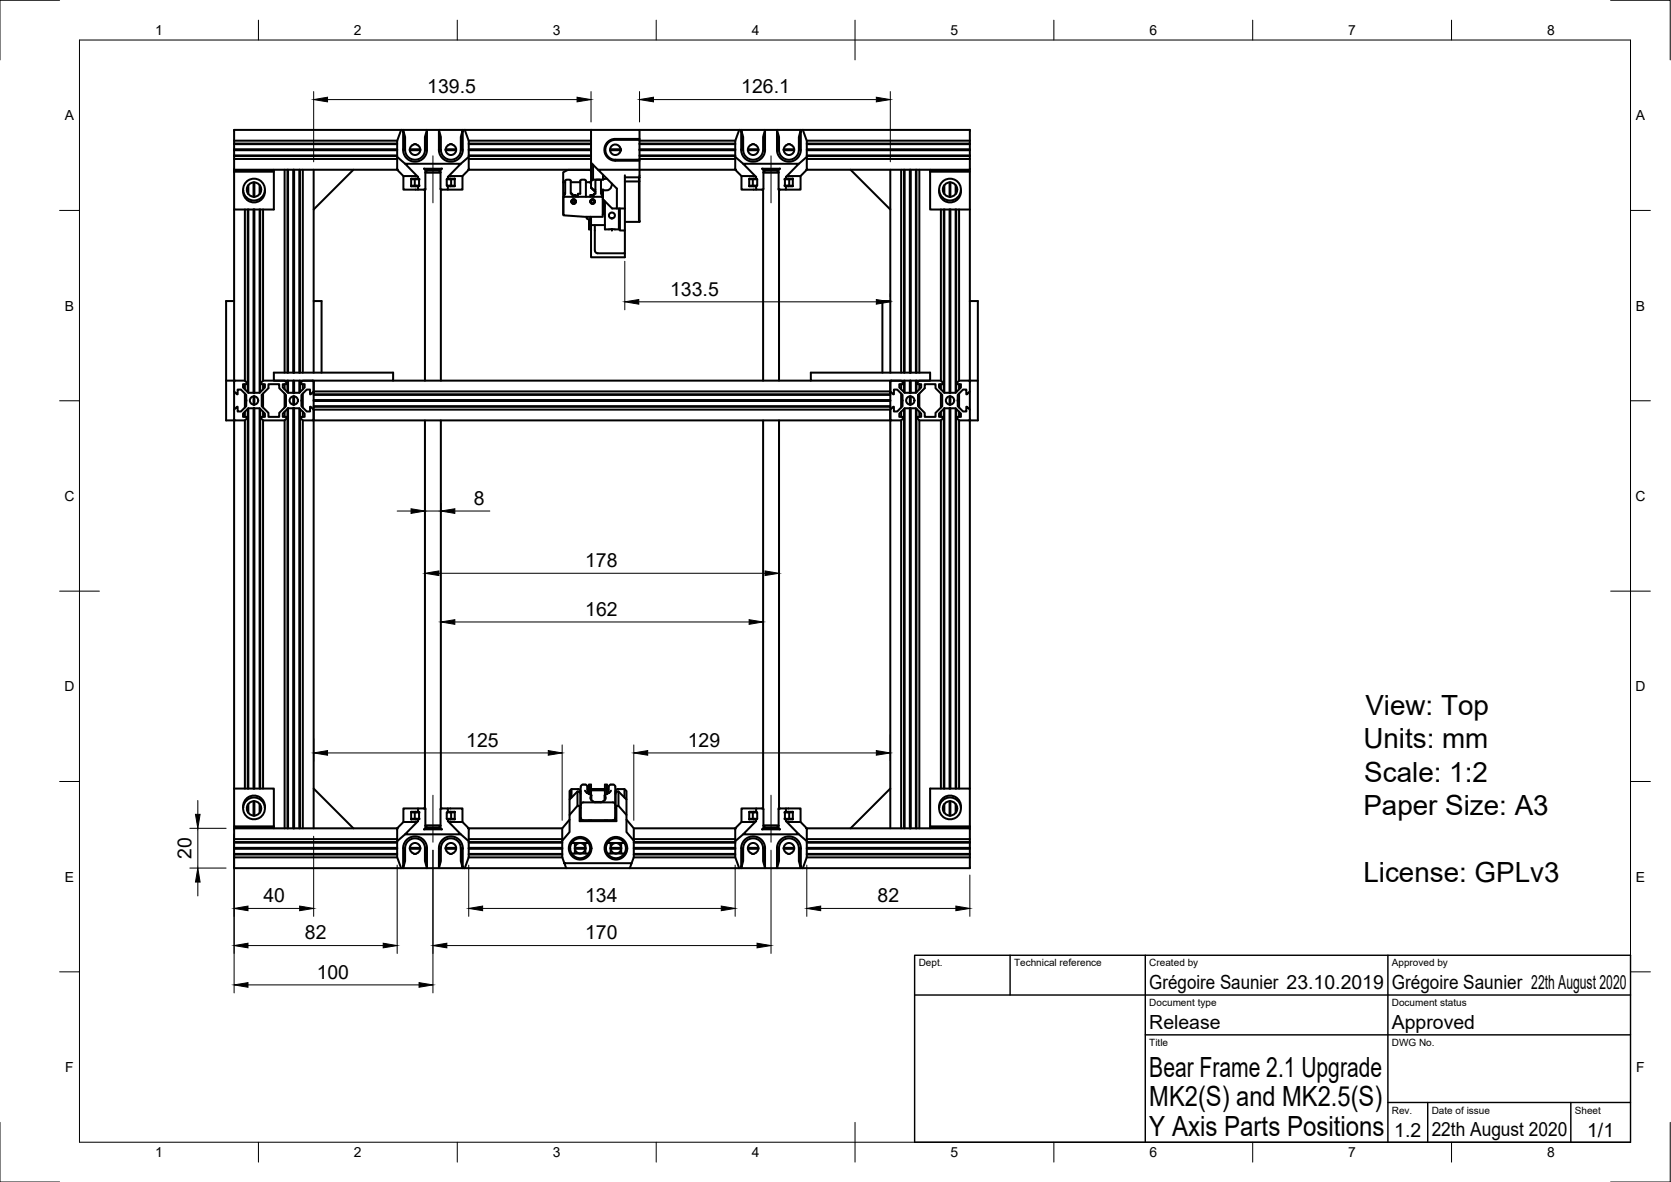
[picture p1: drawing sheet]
<svg xmlns="http://www.w3.org/2000/svg" width="420mm" height="297mm" viewBox="0 0 420 297" stroke-linecap="round" stroke-linejoin="round" font-family="sans-serif">
<!-- layer: Visible -->
<g fill="none" stroke="#000" stroke-width=".51">
<path d="M58.9 36.2v6.5M58.9 39.9h41M58.9 39.2h41M58.9 39.1h41M58.9 37.7h41M58.9 37.6h41M58.9 37.5h41M58.9 36.2h41M58.9 35.4h41M99.9 36.1h-41v.1M99.9 39.4l2 1.8M100.9 32.6h-42v3.5"/>
<path d="M100.9 32.6l-1 2.8 .1 7.2M100.9 32.6h16M101.4 32.6l.5 1.8v3.6a2.49 2.49 0 0 0 2.7 2.1 2.49 2.49 0 0 0 2.2-2.5v-3.2l.6-1.8v5.3l-.2 .8-.5 .8-.8 .7-1.3 .4-1.3-.1-.9-.6-.7-.9-.3-1.1zM103 37.7h2.7M103 37.6h2.7M103 37.5h2.7M103.7 36.5l.5-.3 .8 .3M103.7 36.5a1.32 1.32 0 0 0-.4 2 1.32 1.32 0 0 0 2.1 0 1.32 1.32 0 0 0-.4-2M104.2 36.2h.3M110.4 32.6l.4 1.8 .1 3.4a2.5 2.5 0 0 0 2.5 2.3 2.5 2.5 0 0 0 2.5-2.5v-3.2l.5-1.8v5.3l-.7 1.6-.8 .7-1.3 .4-1.3-.2-1-.6-.6-.8-.3-.9zM112 37.7h2.7M112 37.6h2.7"/>
<path d="M112 37.5h2.7M112.7 36.5l.5-.3 .8 .3M112.7 36.5a1.32 1.32 0 0 0-.3 2 1.32 1.32 0 0 0 2 0 1.32 1.32 0 0 0-.4-2M113.2 36.2h.4M116.9 32.6l1 2.8-.1 7.2M116.9 32.6h31.7M117.9 39.9h30.7M117.9 39.2h30.7M117.9 39.1h30.7M117.9 37.7h30.7M117.9 37.6h30.7M117.9 37.5h30.7"/>
<path d="M117.9 36.2h30.7M117.9 36.1h30.7M117.9 35.4h30.7M117.9 39.4l-2 1.8M148.6 32.6v14.6l1.1 1.1M148.6 32.6h12.2v2.3M152.8 35.7l.7-.5 1-.3h6.3v.2h-6.2a2.5 2.5 0 0 0-2.4 2.6 2.5 2.5 0 0 0 2.5 2.4h6.1v.3h-6.2l-1.1-.3a2.73 2.73 0 0 1-.7-4.4zM153.4 37.7h2.7M153.4 37.6h2.7M153.4 37.5h2.7M155.9 37l.2 .5-.2 .8M155.9 37a1.32 1.32 0 0 0-2-.4 1.32 1.32 0 0 0 0 2 1.32 1.32 0 0 0 2-.3"/>
<path d="M160.8 39.9h24.1M160.8 39.2h24.1M160.8 39.1h24.1M160.8 37.7h24.1M160.8 37.6h24.1M160.8 37.5h24.1M160.8 36.2h24.1M160.8 36.1h24.1M160.8 35.4h24.1M160.8 32.6h25.1M160.8 35.1v5M184.9 39.4l2 1.8"/>
<path d="M185.9 32.6l-1 2.8 .1 7.2M185.9 32.6h16M186.4 32.6l.5 1.8v3.5a2.51 2.51 0 0 0 2.6 2.2 2.51 2.51 0 0 0 2.4-2.5v-3.2l.5-1.8v5.3l-.6 1.5-.9 .8-1.1 .4-1.2-.1-1.2-.6-.7-.9-.3-1.1zM188 37.7h2.7M188 37.6h2.7M188 37.5h2.7M188.7 36.5l.5-.3 .8 .3M188.7 36.5a1.32 1.32 0 0 0-.3 2 1.32 1.32 0 0 0 2 0 1.32 1.32 0 0 0-.4-2M189.2 36.2h.3M195.4 32.6l.5 1.8v3.4a2.5 2.5 0 0 0 2.5 2.3 2.5 2.5 0 0 0 2.5-2.5v-3.2l.5-1.8v5.3l-.7 1.6-.8 .7-1.3 .4-1.3-.2-1.1-.6-.5-.8-.3-.9zM197 37.7h2.7M197 37.6h2.7"/>
<path d="M197 37.5h2.7M197.7 36.5l.5-.3 .8 .3M197.7 36.5a1.32 1.32 0 0 0-.3 2 1.32 1.32 0 0 0 2 0 1.32 1.32 0 0 0-.4-2M198.2 36.2h.4M201.9 32.6h42v2.8M201.9 32.6l1 2.8v7M202.9 39.9h41M202.9 39.2h41M202.9 39.1h41M202.9 37.7h41M202.9 37.6h41M202.9 37.5h41"/>
<path d="M202.9 36.2h41M202.9 35.4h41M202.9 39.4l-2 1.8M243.9 36.1v6.6M243.9 35.4v.7h-41M58.9 42.7h10v.4h-10zM58.9 43.1v9.5h10v-9.5M58.9 52.6v23.1M61.1 47.9a2.74 2.74 0 0 1 2.8-3 2.74 2.74 0 0 1 2.7 3M61.1 47.9a2.74 2.74 0 0 0 2.8 2.5 2.74 2.74 0 0 0 2.7-2.5M61.1 47.9a2.74 2.74 0 0 0 2.8 3 2.74 2.74 0 0 0 2.7-3M61.6 52.6v43.1"/>
<path d="M62.3 46.8v1.7M62.3 52.6v43.8M62.4 46.6v2.2M62.4 52.6v46.1M63.8 45.9v3.6M63.8 52.6v46.1M63.9 45.9v3.6M63.9 52.6v46.2M64 45.9v3.6M64 52.6v46.1M65.3 46.6v2.2M65.3 52.6v46.1"/>
<path d="M65.4 46.8v1.7M65.4 52.6v43.8M66.1 52.6v43.1M68.9 42.7h31M71.6 42.7v50.9M72.3 42.7v50.9M72.4 42.7v50.9M73.7 42.7v50.9M73.9 42.7v50.9M74 42.7v50.9M75.3 42.7v50.9M75.4 42.7v50.9"/>
<path d="M76.1 42.7v50.9M78.9 42.7v33M88.9 42.7l-10 9.9M100 42.7l1.4 1.5M103.4 44.9v.1h2M104.3 45v1.7M105.1 44.9h-1.7v1.9h1.7M105.1 44.5l-.6-.3h-3.1v3.5h3.7M105.4 46.7l-.3 .1v.9h1.7M105.4 46.7h-2v.1M106.6 42.4h4.5M106.6 42.4l.4 .2h3.7l.4-.2"/>
<path d="M106.8 47.6v48.1M106.9 42.7h2M107 43.4h3.8M107 43.3a1.97 1.97 0 0 1 1.9-.4 1.97 1.97 0 0 1 1.9 .4M107 42.7l-.2 5M108.9 42.6l1.9 .1M110.8 42.7v53M112.3 45v1.7l.3 .1v.9h-1.7M112.3 45h.1M112.4 46.7h1.9M112.6 44.9v-.4l3.3-3.3h-14l3.2 3.3v.4l.3 .1v1.7M113.2 44.2h3.1v3.5h-3.7"/>
<path d="M113.3 44.2l-.7 .3M113.4 45v1.7M114.3 46.6l.1 .2M114.3 44.9h-1.7l-.2 .1h1.9M114.3 44.9v1.9h-1.7M114.4 44.9l-.1 .1M117.8 42.7h30.8M117.9 42.7l-1.6 1.5M141.6 45.8l.1 8.1M141.6 45.8h.5M141.7 49.5h9.9v5h-4.5l-5.4-.4zM141.9 49.5v-.8h.2v-3.3l.3-.2h.9l.2 .2v3.3h.4v.8"/>
<path d="M143.5 45.8h2.4M143.8 50.8h.8M144.2 49.5v-.5h.6v.5M145.3 49.5v-.8h.6v-3.3l.3-.2h.9l.2 .2v4.1M147.3 45.8l1.1 .1 .2 .5M147.5 54.5v.3M147.5 54.8l.5 .3 .5-.3M148.1 55.1v2.5h.5M148.4 49.5v-.5h.6v.5M148.5 54.5v.3M148.6 50.7h.1M148.6 54.5v3.1"/>
<path d="M148.6 50.7v.1M148.6 57.6v7.1h8.5v-1M148.6 47.1l.6 .6h.5M148.6 50.4v.3M148.6 56.6h3.5M148.6 40.9l1.8 1.8M148.6 43.1l-.4-.4h-5.4l-1.2 .6v2.5M148.7 50.3l.1 .1M148.8 47.3v.1M148.8 50.3v.1M148.8 50.4h.5M149.1 41.4v3.7"/>
<path d="M149.1 45.1h2.5M149.1 45.1l-.5 .5M149.2 47.7l.5 .5M149.3 49.5v-.8h.4v-3.3l.3-.2h.9l.2 .2v3.3h.2v.8M149.6 56.6v6.3M151.1 47.7h.5M151.6 50.2v.2M151.6 47.7v2.3M151.6 50.4v3.5M151.6 51.7h.5M151.6 43.9v1.2M151.6 50.4h.3"/>
<path d="M152.2 50.7l-.1 6.9h3.5v-5.2M152.7 45l-1.1 .1M153.8 46.1a1.47 1.47 0 0 1-.6 1.5 1.47 1.47 0 0 1-1.6 .1M153.9 57.6v.3l-.1-.3M155.1 52.4h2M155.9 52.4v5.5h1.2v5.8h-6.8M157.1 45.6h3.6v9.6l.1 .4M157.1 52.4v5.5M157.1 44.1v8.3M157.1 44.6h3.7M160.7 44.6v1h.1v10.2h-3.7M160.8 40.4v4.2"/>
<path d="M160.8 44.6v1M160.8 44.5h.1M184.9 42.7h-34.5l4.7 4.7v5h-1.2l-2.3-2.3M185 42.7l1.4 1.5M188.4 44.9v.1h2M189.3 45v1.7M189.5 44.2h-3.1v3.5h3.7M189.5 44.2l.6 .3M190.1 44.9h-1.7v1.9h1.7M190.4 46.7h-2v.1M190.4 45v1.7l-.3 .1v.9h1.8M191.6 42.4h4.5"/>
<path d="M191.6 42.4l.4 .2 3.8-.1M191.9 47.6v48.1M191.9 42.7h2M192 43.4h3.8M192 43.3a1.97 1.97 0 0 1 1.9-.4 1.97 1.97 0 0 1 1.9 .4M192 42.7l-.1 5M193.9 42.6l1.9 .1M195.8 42.7v4.9l1.8 .1v-.9l-.2-.1M195.9 47.6v48.1M196.1 42.4l-.2 .1M197.4 46.7h1.9l.1 .1M197.4 45v1.7"/>
<path d="M197.6 44.9v-.4l3.3-3.3h-14l3.2 3.3v.4l.3 .1M197.6 44.5l.6-.3h3.1v3.5h-3.7M198.4 45v1.7M199.4 44.9l-.1 .1h-1.9l.2-.1h1.7v1.9h-1.7M202.8 42.7h31.1M202.9 42.7l-1.6 1.5M202.9 42.3l-.1 .3M213.9 42.7l10 9.9M223.9 42.7v50.9M226.6 42.7v50.9M227.3 42.7v50.9M227.5 42.7v50.9"/>
<path d="M228.8 42.7v50.9M228.9 42.7v50.9M229 42.7v50.9M230.3 42.7v50.9M230.4 42.7v50.9M231.2 42.7v50.9M233.9 42.7h10v.4h-10zM233.9 43.1v9.5h10M236.1 47.9a2.74 2.74 0 0 0 2.8 2.5 2.74 2.74 0 0 0 2.7-2.5M236.1 47.9a2.74 2.74 0 0 0 2.8 3 2.74 2.74 0 0 0 2.7-3M236.1 47.9a2.74 2.74 0 0 1 2.8-3 2.74 2.74 0 0 1 2.7 3M236.6 52.6v43.1"/>
<path d="M237.3 46.8v1.7M237.3 52.6v43.8M237.4 46.6v2.2M237.4 52.6v46.1M238.8 45.9v3.6M238.8 52.6v46.1M238.9 45.9v3.6M238.9 52.6v46.2M239 45.9v3.6M239 52.6v46.1M240.3 46.6v2.2M240.3 52.6v46.1"/>
<path d="M240.4 46.8v1.7M240.4 52.6v43.8M241.2 52.6v43.1M243.9 43.1v32.6M58.9 75.7v20.2M58.9 75.7h-2v29.9h2M149.6 62.9a.66 .66 0 0 0 .7 .7M223.9 75.7h-2v17.9M243.9 75.7v22.7l-.9 .7v-1.2h-.9l-1.3 1.3-.1 1.5 .1 1.4 1.3 1.3h.9v-1.2l.9 .7v95.3M243.9 75.7h2v29.9h-2M56.9 95.7h2M58.9 95.9l.2-.2h2.5l.7 .8h-1.2v.9l1.3 1.3 1.5 .1 1.4-.1 1.3-1.3v-.9h-1.2l.7-.8h5.5l.7 .8h-1.2v.9l1.3 1.3 1.5 .1 1.4-.1 1.3-1.3v-.9h-1.2l.7-.8h2.5l.3 .2"/>
<path d="M58.9 95.9v2.5l.9 .7v-1.2h.8l1.3 1.3 .1 1.5-.1 1.4-1.3 1.3h-.8v-1.2l-.9 .7v104.8M58.9 98.4v4.5M61.6 96.5v1.3M61.6 98.9v3.5M62.3 96.5v2.1M63.8 99.6v2.1M63.9 99.6v2.1M64 99.6v2.1M65.4 96.5v2.1M66.1 96.5v1.3M66.1 98.9v3.5M67.5 96.5h2.7v1l1.7 1.7v2.9l-1.7 1.7v1h-2.7v-1l-1.7-1.7v-2.9l1.7-1.7z"/>
<path d="M68.9 93.6h29.9v2.1h-29.9zM71.6 96.5v1.3M71.6 98.9v3.5M72.3 95.7v.7M72.3 96.5v2.1M72.4 95.7v3M73.7 95.7v3M73.7 99.6v2.1M73.9 95.7v3.1M73.9 99.6v2.1M74 95.7v3M74 99.6v2.1"/>
<path d="M75.3 95.7v3M75.4 95.7v.7M75.4 96.5v2.1M76.1 96.5v1.3M76.1 98.9v3.5M78.9 95.9v2.5l-.9 .7v-1.2h-.9l-1.3 1.3-.1 1.5 .1 1.4 1.3 1.3h.9v-1.2l.9 .7v2.5M78.9 99.1v-.7h145v.7h-145v.1M78.9 95.7v.2M78.9 93.6v-17.9h2v17.9M78.9 95.9v2.5M98.8 95.7h105.1M203.9 93.6h30v2.1h-30z"/>
<path d="M223.9 95.9v2.5l.9 .7v-1.2h.8l1.3 1.3 .1 1.5-.1 1.4-1.3 1.3h-.8v-1.2l-.9 .7v2.5M223.9 95.7v.2M223.9 95.9v2.5M223.9 99.1v.1M223.9 95.9l.2-.2h2.5l.7 .8h-1.2v.9l1.4 1.3 1.4 .1 1.4-.1 1.3-1.3v-.9h-1.2l.8-.8h5.4l.7 .8h-1.2v.9l1.3 1.3 1.5 .1 1.4-.1 1.3-1.3v-.9h-1.2l.8-.8h2.4l.3 .2M226.6 96.5v1.3M226.6 98.9v3.5M227.3 95.7v.7M227.3 96.5v2.1M227.5 95.7v3M228.8 95.7v3M228.8 99.6v2.1"/>
<path d="M228.9 95.7v3.1M228.9 99.6v2.1M229 95.7v3M229 99.6v2.1M230.3 95.7v3M230.4 95.7v.7M230.4 96.5v2.1M231.2 96.5v1.3M231.2 98.9v3.5M232.5 96.5h2.7v1l1.7 1.7v2.9l-1.7 1.7v1h-2.7v-1l-1.7-1.7v-2.9l1.7-1.7zM236.6 96.5v1.3M236.6 98.9v3.5"/>
<path d="M237.3 96.5v2.1M238.8 99.6v2.1M238.9 99.6v2.1M239 99.6v2.1M240.4 96.5v2.1M241.2 96.5v1.3M241.2 98.9v3.5M243.9 98.4v4.5M243.9 95.7h2M58.9 105.4l.2 .2M61.6 103.5v1.3M61.6 105.6v92.6"/>
<path d="M62.3 102.8v2M62.3 104.9v93.3M62.4 102.6v95.6M63.8 102.6v95.6M63.9 102.5v95.7M64 102.6v95.6M65.3 102.6v95.6M65.4 102.8v2M65.4 104.9v93.3M66.1 103.5v1.3M66.1 105.6v92.6M71.6 103.5v1.3"/>
<path d="M71.6 105.6v102.6M72.3 102.8v2M72.3 104.9v103.3M72.4 102.6l-1.3 1.3v.9h1.2l-.7 .8h-5.5l-.7-.8h1.2v-.9l-1.3-1.3-1.4-.1-1.5 .1-1.3 1.3v.9h1.2l-.7 .8h-2.5M72.4 102.6v105.6M72.4 102.6h1.3M73.7 102.6h1.6l1.3 1.3v.9h-1.2l.7 .8h2.5M73.7 102.6v105.6M73.9 102.5v105.7M74 102.6v105.6M75.3 102.6v105.6M75.4 102.8v2"/>
<path d="M75.4 104.9v103.3M76.1 103.5v1.3M76.1 105.6v102.6M78.9 105.4l-.3 .2M78.9 102.9h145v2.7h-145zM78.9 102.9v-.7h145v.7M78.9 102.2v-.1h145v.1M78.9 102.1v-1.3h145v1.3M78.9 100.8h145M78.9 100.7h145M78.9 100.5v-1.3h145v1.3M78.9 105.6v102.6"/>
<path d="M106.8 105.6v97.6M110.8 105.6v102.6M191.9 105.6v97.6M195.9 105.6v97.6M223.9 105.6v102.6M223.9 105.4l.2 .2M226.6 103.5v1.3M226.6 105.6v102.6M227.3 102.8v2M227.3 104.9v103.3M227.5 102.6v105.6M228.8 102.6v105.6"/>
<path d="M228.9 102.5v105.7M229 102.6v105.6M230.3 102.6v105.6M230.4 102.8v2M230.4 104.9v103.3M231.2 103.5v1.3M231.2 105.6v102.6M236.6 103.5v1.3M236.6 105.6v92.6M237.3 102.8v2M237.3 104.9v93.3M237.4 102.6l-1.3 1.3v.9h1.2l-.7 .8h-5.4l-.8-.8h1.2v-.9l-1.3-1.3-1.4-.1-1.4 .1-1.4 1.3v.9h1.2l-.7 .8h-2.5"/>
<path d="M237.4 102.6v95.6M237.4 102.6h1.4M238.8 102.6h1.5l1.3 1.3v.9h-1.2l.8 .8h2.4M238.8 102.6v95.6M238.9 102.5v95.7M239 102.6v95.6M240.3 102.6v95.6M240.4 102.8v2M240.4 104.9v93.3M241.2 103.5v1.3M241.2 105.6v92.6M243.9 105.4l-.3 .2"/>
<path d="M58.9 198.2h10v9.5M78.9 198.2l10 10M143.7 198.3h1.7M145.2 198.9l-2 2v3.9M145.4 198.3l.5 .3v4.5M146 199.5l-.2-.4-.6-.2v3.6h.2M146.6 197.2h.5M146.6 197.2a.89 .89 0 0 0-.6 1.1v7.2l.2 .5 .4 .1M147.1 198.7l.4 .5 1.2 .7v1.2M147.1 197.2l.4 .1 .2 .5M147.7 197.8v1.5M147.7 199.2h.4"/>
<path d="M147.7 198.3h.4M148.1 199.5h.1M148.1 199.5v-2.3h.5v2.6M148.6 198.6h3.5M148.6 198.3h.4M148.7 199.9a.97 .97 0 0 0 .5 1.5l.4 .2M148.8 198.6l.2-.3h1.4h1.3l.2 .3M151.7 198.3h.4M152 199.9a1.14 1.14 0 0 1-.9 1.7M152.6 199.5v-2.3h-.5v2.6M152.6 199.2h.4M152.6 199.5h.1"/>
<path d="M152.6 198.3h.4M153.6 198.7l-.5 .5-1.1 .7v1.2M153.6 197.2h.5M153.6 197.2a.9 .9 0 0 0-.6 1.1v1M154.1 197.2a.9 .9 0 0 1 .6 1.1v7.2l-.1 .5-.5 .1h-7.5M154.8 199.5l.1-.4 .6-.2 2 2v3.9M155.4 198.3h1.6l.5 .5v2.1M155.4 198.3l-.5 .2-.1 .4v4.2M155.5 198.9v3.6M157 198.3v2.1M223.9 198.2l-10 10M58.9 208.2v6.5"/>
<path d="M58.9 215.5v2.7h42M58.9 207.7h10v.5h-10zM58.9 210.9h41M58.9 211.6h41M58.9 211.8h41M58.9 213.1h41M58.9 213.2h41M58.9 213.3h41M58.9 214.6h41M58.9 215.5h41M61.1 202.9a2.74 2.74 0 0 1 2.8-2.5 2.74 2.74 0 0 1 2.7 2.5M61.1 202.9a2.74 2.74 0 0 1 2.8-3 2.74 2.74 0 0 1 2.7 3"/>
<path d="M61.1 202.9a2.74 2.74 0 0 0 2.8 3 2.74 2.74 0 0 0 2.7-3M62.3 202.3v1.8M62.4 202.1v2.2M63.8 201.4v3.6M63.9 201.4v3.6M64 201.4v3.6M65.3 202.1v2.2M65.4 202.3v1.8M68.9 208.2h31.1l-.1 7.2 1 2.8M99.9 214.7h-41v.8M100.9 218.2h16M101.4 206.6l-1.5 1.6"/>
<path d="M101.9 209.7l-2 1.7M102.1 211.2l1.2-.8 1.3-.2 1.3 .4 .8 .7 .5 .8 .2 .8v5.3l-.6-1.8v-3.4a2.5 2.5 0 0 0-2.5-2.3 2.5 2.5 0 0 0-2.4 2.5v3.2l-.5 1.8v-5.3l.2-.9zM103 213.1h2.7M103 213.2h2.7M103 213.3h2.7M103.4 204v.2h2M104.2 214.6h.3M104.3 204.2v1.6M105.1 204h-1.7v1.9h1.7l.3-.1h-2v.1M105.1 203.2h-3.7v3.4h3.1l.6-.3M105.4 204.2l-.3-.2v-.8h1.8l.1 5M105.4 204.2v1.6"/>
<path d="M106.6 208.4l.4-.1h3.7l.4 .1zM106.9 208.2l2 .1M107 207.4h3.8M107 207.5a1.97 1.97 0 0 0 1.9 .4 1.97 1.97 0 0 0 1.9-.4M108.9 208.2h1.9M110.9 203.2h1.7v.8l-.3 .2v1.6M111.2 211.1l1.1-.7 1.3-.2 1.3 .4 .8 .7 .7 1.6v5.3l-.5-1.8-.1-3.5a2.51 2.51 0 0 0-2.6-2.2 2.51 2.51 0 0 0-2.4 2.5v3.2l-.4 1.8v-5.5l.3-.9zM112 213.1h2.7M112 213.2h2.7M112 213.3h2.7M112.3 205.8h2M112.4 205.8l.2 .1v.4l3.3 3.4h-14l3.2-3.4v-.4"/>
<path d="M112.4 204.2h1.9M112.6 203.2h3.7v3.4h-3.1M112.6 204h1.7M112.6 206.3l.7 .3M113.2 214.6h.4M113.4 204.2v1.6M114.3 205.8l.1 .1M114.3 204v1.9h-1.7M114.4 204l-.1 .2M115.9 209.7l2 1.7M116.3 206.6l1.5 1.6M116.9 218.2h25.5"/>
<path d="M117.8 208.2l.1 7.2-1 2.8M117.9 208.2h23.5M117.9 210.9h23.5M117.9 211.6h23.5M117.9 211.8h23.5M117.9 213.1h23.5M117.9 213.2h23.5M117.9 213.3h23.5M117.9 214.6h23.5M117.9 214.7h23.5M117.9 215.5h23.5M143.2 206l-1.8 2.2v3.1"/>
<path d="M143.7 200.4v-2.1l-.5 .5v2.1M143.7 214.5h4.3M143.7 211.8h4.3M144.5 213.2a1.32 1.32 0 0 1 1.4-1.4 1.32 1.32 0 0 1 1.3 1.4M144.5 213.2a1.32 1.32 0 0 0 1.4 1.3 1.32 1.32 0 0 0 1.3-1.3M144.5 213.1h2.7M144.5 213.2h2.7M144.5 213.3h2.7M144.5 211.8v2.7M145.2 202.5l-2 2.3v4.3l-1.8 2.2v4.1l.5 1.5h16.9l-.4 1.3h-16l-.5-1.3M145.4 202.5l.4 .2M145.8 202.7v3.7l.1-.2h8.9"/>
<path d="M145.8 202.7l.2 .4M145.9 203.1v3.1M145.9 205.7h.1M146.6 201.6h7.5l.5 .2 .1 .5M146.6 201.6l-.4 .2-.2 .5M147.2 211.8v2.7M148.1 206.1v.1M148.6 206.1v.1M149.4 201.5h1.9M149.6 201.5h1.6M152.1 206.1v.1M152.6 206.1v.1"/>
<path d="M152.7 214.5h4.3M152.7 211.8h4.3M153.5 213.1h2.7M153.5 213.2h2.7M153.5 213.3h2.7M153.5 211.8v2.7M153.5 213.2a1.32 1.32 0 0 0 1.4 1.3 1.32 1.32 0 0 0 1.3-1.3M153.5 213.2a1.32 1.32 0 0 1 1.4-1.4 1.32 1.32 0 0 1 1.3 1.4M154.7 205.7h.1M154.8 206.2l.2 .2h-9.2M154.8 203.1v3.1M155 202.7v3.7"/>
<path d="M155.4 202.5l2.1 2.3v4.3l1.9 2.2v4.1l-.6 1.5M155.4 202.5l-.5 .3-.1 .3M156.2 211.8v2.7M157.5 206l1.9 2.2v3.1M158.4 218.2h27.5M159.3 215.5h25.6M159.4 208.2h25.6l-.1 7.2 1 2.8M159.4 210.9h25.5M159.4 211.6h25.5M159.4 211.8h25.5M159.4 213.1h25.5M159.4 213.2h25.5"/>
<path d="M159.4 213.3h25.5M159.4 214.6h25.5M159.4 214.7h25.5M185.9 218.2h16M186.4 206.6l-1.5 1.6M186.9 209.7l-2 1.7M187.1 211.2l1.2-.8 1.3-.2 1.3 .4 .9 .8 .6 1.5v5.3l-.5-1.8v-3.4a2.5 2.5 0 0 0-2.6-2.3 2.5 2.5 0 0 0-2.4 2.5v3.2l-.5 1.8v-5.3l.2-.9zM188 213.1h2.7M188 213.2h2.7M188 213.3h2.7M188.4 204v.2h2M188.4 205.8h2l-.3 .1h-1.7z"/>
<path d="M189.2 214.6h.3M189.3 204.2v1.6M190.1 204h-1.7v1.9M190.1 203.2h-3.7v3.4h3.1M190.1 206.3l-.6 .3M190.4 205.8h.1M191.9 203.2h-1.8v.8l.3 .2v1.6M191.9 203.2l.1 5M191.9 208.2l2 .1M192 207.4h3.8M192 207.5a1.97 1.97 0 0 0 1.9 .4 1.97 1.97 0 0 0 1.9-.4M193.9 208.2h1.9"/>
<path d="M195.9 208.3l.2 .1h-4.5l.4-.1h3.8M195.9 203.2h1.7v.8l-.2 .2M195.9 203.2l-.1 5M196.1 211.2l1.2-.8 1.3-.2 1.3 .4 .8 .7 .7 1.6v5.3l-.5-1.8-.1-3.6a2.49 2.49 0 0 0-2.6-2.1 2.49 2.49 0 0 0-2.3 2.5v3.2l-.5 1.8v-5.5zM197 213.1h2.7M197 213.2h2.7M197 213.3h2.7M197.4 205.8h1.9l.1 .1M197.4 204.2v1.6l.2 .1v.4l3.3 3.4h-14l3.2-3.4v-.4M197.6 204h1.7v1.9h-1.7M197.6 203.2h3.7v3.4h-3.1l-.6-.3M198.2 214.6h.4"/>
<path d="M198.4 204.2v1.6M199.4 204l-.1 .2h-1.9M200.9 209.7l2 1.7M201.3 206.6l1.5 1.6M202.8 208.2l.1 .3M202.9 208.5v6.9l-1 2.8M202.9 208.2h31M202.9 210.9h41M202.9 211.6h41M202.9 211.8h41M202.9 213.1h41M202.9 213.2h41"/>
<path d="M202.9 213.3h41M202.9 214.6h41M202.9 215.5h41M233.9 207.7h10v.5h-10zM233.9 207.7v-9.5h10v9.5M236.1 202.9a2.74 2.74 0 0 1 2.8-2.5 2.74 2.74 0 0 1 2.7 2.5M236.1 202.9a2.74 2.74 0 0 1 2.8-3 2.74 2.74 0 0 1 2.7 3M236.1 202.9a2.74 2.74 0 0 0 2.8 3 2.74 2.74 0 0 0 2.7-3M237.3 202.3v1.8M237.4 202.1v2.2M238.8 201.4v3.6M238.9 201.4v3.6"/>
<path d="M239 201.4v3.6M240.3 202.1v2.2M240.4 202.3v1.8M243.9 208.2v6.4M243.9 214.6v.1h-41M243.9 214.7v3.5h-42"/>
<circle cx="63.9" cy="47.6" r="1.81"/>
<circle cx="144.2" cy="50.6" r=".58"/>
<circle cx="144.2" cy="50.6" r=".43"/>
<circle cx="149" cy="50.6" r=".58"/>
<circle cx="149" cy="50.6" r=".43"/>
<circle cx="153.9" cy="54.1" r=".74"/>
<circle cx="238.9" cy="47.6" r="1.81"/>
<circle cx="63.9" cy="100.6" r="1.05"/>
<circle cx="73.9" cy="100.6" r="1.05"/>
<circle cx="228.9" cy="100.6" r="1.05"/>
<circle cx="238.9" cy="100.6" r="1.05"/>
<circle cx="63.9" cy="203.2" r="1.81"/>
<circle cx="104.3" cy="213.2" r="1.36"/>
<circle cx="113.4" cy="213.2" r="1.33"/>
<circle cx="145.9" cy="213.2" r="2.85"/>
<circle cx="145.9" cy="213.2" r="2.51"/>
<circle cx="154.9" cy="213.2" r="2.85"/>
<circle cx="154.9" cy="213.2" r="2.51"/>
<circle cx="189.4" cy="213.2" r="1.32"/>
<circle cx="198.4" cy="213.2" r="1.33"/>
<circle cx="238.9" cy="203.2" r="1.81"/>
</g>
<g fill="#000" stroke="#000" stroke-width=".25">
<circle cx="105.4" cy="45.1" r=".24"/>
<circle cx="105.4" cy="46.7" r=".24"/>
<circle cx="106.8" cy="47.7" r=".24"/>
<circle cx="195.9" cy="47.7" r=".24"/>
<circle cx="197.4" cy="46.7" r=".24"/>
<circle cx="197.4" cy="45.1" r=".24"/>
<circle cx="105.4" cy="205.8" r=".24"/>
<circle cx="105.4" cy="204.2" r=".24"/>
<circle cx="106.8" cy="203.2" r=".24"/>
<circle cx="195.9" cy="203.2" r=".24"/>
<circle cx="197.4" cy="205.8" r=".24"/>
<circle cx="197.4" cy="204.2" r=".24"/>
</g>
<!-- layer: Border -->
<g fill="none" stroke="#000" stroke-width=".25">
<path d="M15 .1h-15v15M20 10.1h390v276.9h-390zM65 5.1v5M115 5.1v5M165 5.1v5M215 5.1v10M265 5.1v5M315 5.1v5M365 5.1v5M405 .1h15v15M15 52.9h5M410 52.9h5"/>
<path d="M15 100.7h5M410 100.7h5M15 148.6h10M405 148.6h10M15 196.4h5M410 196.4h5M15 244.2h5M410 244.2h5M0 282.1v14.9h15M65 287v5M115 287v5M165 287v5"/>
<path d="M215 282.1v9.9M265 287v5M315 287v5M365 287v5M420 282.1v14.9h-15"/>
</g>
<!-- layer: TitleBlock -->
<path d="M230 240.1h180v46.9h-180zM230 250h180M254 240.1v9.9M288 240.1v46.9M349 240.1v46.9M288 260.1h122M349 277.1h61M359 277.1v9.9M395 277.1v9.9" fill="none" stroke="#000" stroke-width=".36"/>
<!-- layer: Dimensions -->
<g fill="none" stroke="#000" stroke-width=".25">
<path d="M78.9 23v17.7M82.4 25h62.7M148.6 23v7.7M160.8 23v7.7M164.3 25h56M223.9 23v17.7M157.1 65.7v12.2M160.6 75.8h59.7M223.9 73.9v.7M99.9 128.4h3.5M106.8 126.4v2.4M106.8 128.4h4"/>
<path d="M110.8 126.4v2.4M114.4 128.4h8.8M110.4 144.1h82M114.4 156.3h74M78.9 185.7v5.5M82.4 189.2h55.5M141.4 187.2v18.9M159.4 187.2v18.9M162.9 189.2h57.4M223.9 184.6v6.6M47.7 208.2h9.2M47.7 218.2h9.2"/>
<path d="M49.7 201.2v3.4M49.7 208.2v10M58.9 209.7v39.8M78.9 210.1v20.2M99.9 217.4v22.2M108.9 213.7v35.8M117.9 217.4v12.9M184.8 217.4v12.9M193.9 213.7v25.9M202.9 217.4v12.9M243.9 219.9v10.4M49.7 221.7v3.5"/>
<path d="M62.4 228.3h13M62.4 237.6h34M112.4 237.6h78M121.3 228.3h60.1M206.4 228.3h33.9M62.4 247.5h43"/>
</g>
<g fill="#000" stroke="#000" stroke-width=".25">
<path d="M78.9 25l3.5-.6v1.2zM145.1 24.4l3.5 .6-3.5 .6zM160.8 25l3.5-.6v1.2zM220.3 24.4l3.6 .6-3.6 .6zM157.1 75.8l3.5-.5v1.1zM220.3 75.3l3.6 .5-3.6 .6zM103.4 127.9l3.4 .5-3.4 .6zM110.8 128.4l3.6-.5v1.1zM106.8 144.1l3.6-.6v1.1zM110.8 156.3l3.6-.6v1.2zM188.4 155.7l3.5 .6-3.5 .6zM192.4 143.5l3.5 .6-3.5 .5z"/>
<path d="M78.9 189.2l3.5-.6v1.2zM137.9 188.6l3.5 .6-3.5 .6zM159.4 189.2l3.5-.6v1.2zM220.3 188.6l3.6 .6-3.6 .6zM49.1 204.6h1.2l-.6 3.6zM49.7 218.2l.6 3.5h-1.2zM58.9 228.3l3.5-.6v1.2zM58.9 237.6l3.5-.6v1.2zM75.4 227.7l3.5 .6-3.5 .6zM96.4 237l3.5 .6-3.5 .6zM108.9 237.6l3.5-.6v1.2zM117.9 228.3l3.4-.6v1.2z"/>
<path d="M181.4 227.7l3.4 .6-3.4 .6zM190.4 237l3.5 .6-3.5 .6zM202.9 228.3l3.5-.6v1.2zM240.3 227.7l3.6 .6-3.6 .6zM58.9 247.5l3.5-.6v1.2zM105.4 246.9l3.5 .6-3.5 .6z"/>
</g>
<!-- layer: Center Lines -->
<path d="M108.9 39.2v11.8M193.9 39.2v11.8M108.9 199.8v11.9M193.9 199.8v11.9" fill="none" stroke="#000" stroke-width=".25"/>
<g font-size="7">
<text x="343.3" y="179.8">View: Top</text>
<text x="342.8" y="188.1">Units: mm</text>
<text x="343" y="196.5">Scale: 1:2</text>
<text x="342.8" y="204.9">Paper Size: A3</text>
<text x="342.8" y="221.7">License: GPLv3</text>
<text x="289" y="270.6">Bear Frame 2.1 Upgrade</text>
<text x="289" y="278.1">MK2(S) and MK2.5(S)</text>
<text x="289" y="285.5">Y Axis Parts Positions</text>
</g>
<g font-size="4.9">
<text x="107.4" y="23.5">139.5</text>
<text x="186.4" y="23.5">126.1</text>
<text x="168.5" y="74.3">133.5</text>
<text x="119.2" y="126.9">8</text>
<text x="147.1" y="142.5">178</text>
<text x="147.2" y="154.7">162</text>
<text x="117.2" y="187.6">125</text>
<text x="173" y="187.6">129</text>
<text x="48.2" y="215.8" transform="rotate(-90 48.2 215.8)">20</text>
<text x="66.2" y="226.7">40</text>
<text x="147.1" y="226.7">134</text>
<text x="220.7" y="226.7">82</text>
<text x="76.7" y="236.1">82</text>
<text x="147.1" y="236.1">170</text>
<text x="79.6" y="246">100</text>
<text x="289" y="248.5">Grégoire Saunier 23.10.2019</text>
<text x="350" y="248.5">Grégoire Saunier 22th August 2020</text>
<text x="289" y="258.6">Release</text>
<text x="350" y="258.6">Approved</text>
<text x="350.6" y="285.7">1.2</text>
<text x="360" y="285.5">22th August 2020</text>
<text x="399.1" y="285.7">1/1</text>
</g>
<g font-size="3.5">
<text x="39" y="8.8">1</text>
<text x="89" y="8.8">2</text>
<text x="139" y="8.8">3</text>
<text x="189" y="8.8">4</text>
<text x="239" y="8.8">5</text>
<text x="289" y="8.8">6</text>
<text x="339" y="8.8">7</text>
<text x="389" y="8.8">8</text>
<text x="16.3" y="30.2">A</text>
<text x="411.3" y="30.2">A</text>
<text x="16.3" y="78">B</text>
<text x="411.3" y="78">B</text>
<text x="16.2" y="125.9">C</text>
<text x="411.2" y="125.9">C</text>
<text x="16.2" y="173.7">D</text>
<text x="411.2" y="173.7">D</text>
<text x="16.3" y="221.6">E</text>
<text x="411.3" y="221.6">E</text>
<text x="16.4" y="269.4">F</text>
<text x="411.4" y="269.4">F</text>
<text x="39" y="290.8">1</text>
<text x="89" y="290.8">2</text>
<text x="139" y="290.8">3</text>
<text x="189" y="290.8">4</text>
<text x="239" y="290.8">5</text>
<text x="289" y="290.8">6</text>
<text x="339" y="290.8">7</text>
<text x="389" y="290.8">8</text>
</g>
<g font-size="2.5">
<text x="231" y="242.9">Dept.</text>
<text x="255" y="242.9">Technical reference</text>
<text x="289" y="242.9">Created by</text>
<text x="350" y="242.9">Approved by</text>
<text x="289" y="252.8">Document type</text>
<text x="350" y="252.8">Document status</text>
<text x="289" y="262.9">Title</text>
<text x="350" y="262.9">DWG No.</text>
<text x="350" y="279.9">Rev.</text>
<text x="360" y="279.9">Date of issue</text>
<text x="396" y="279.9">Sheet</text>
</g>
</svg>
